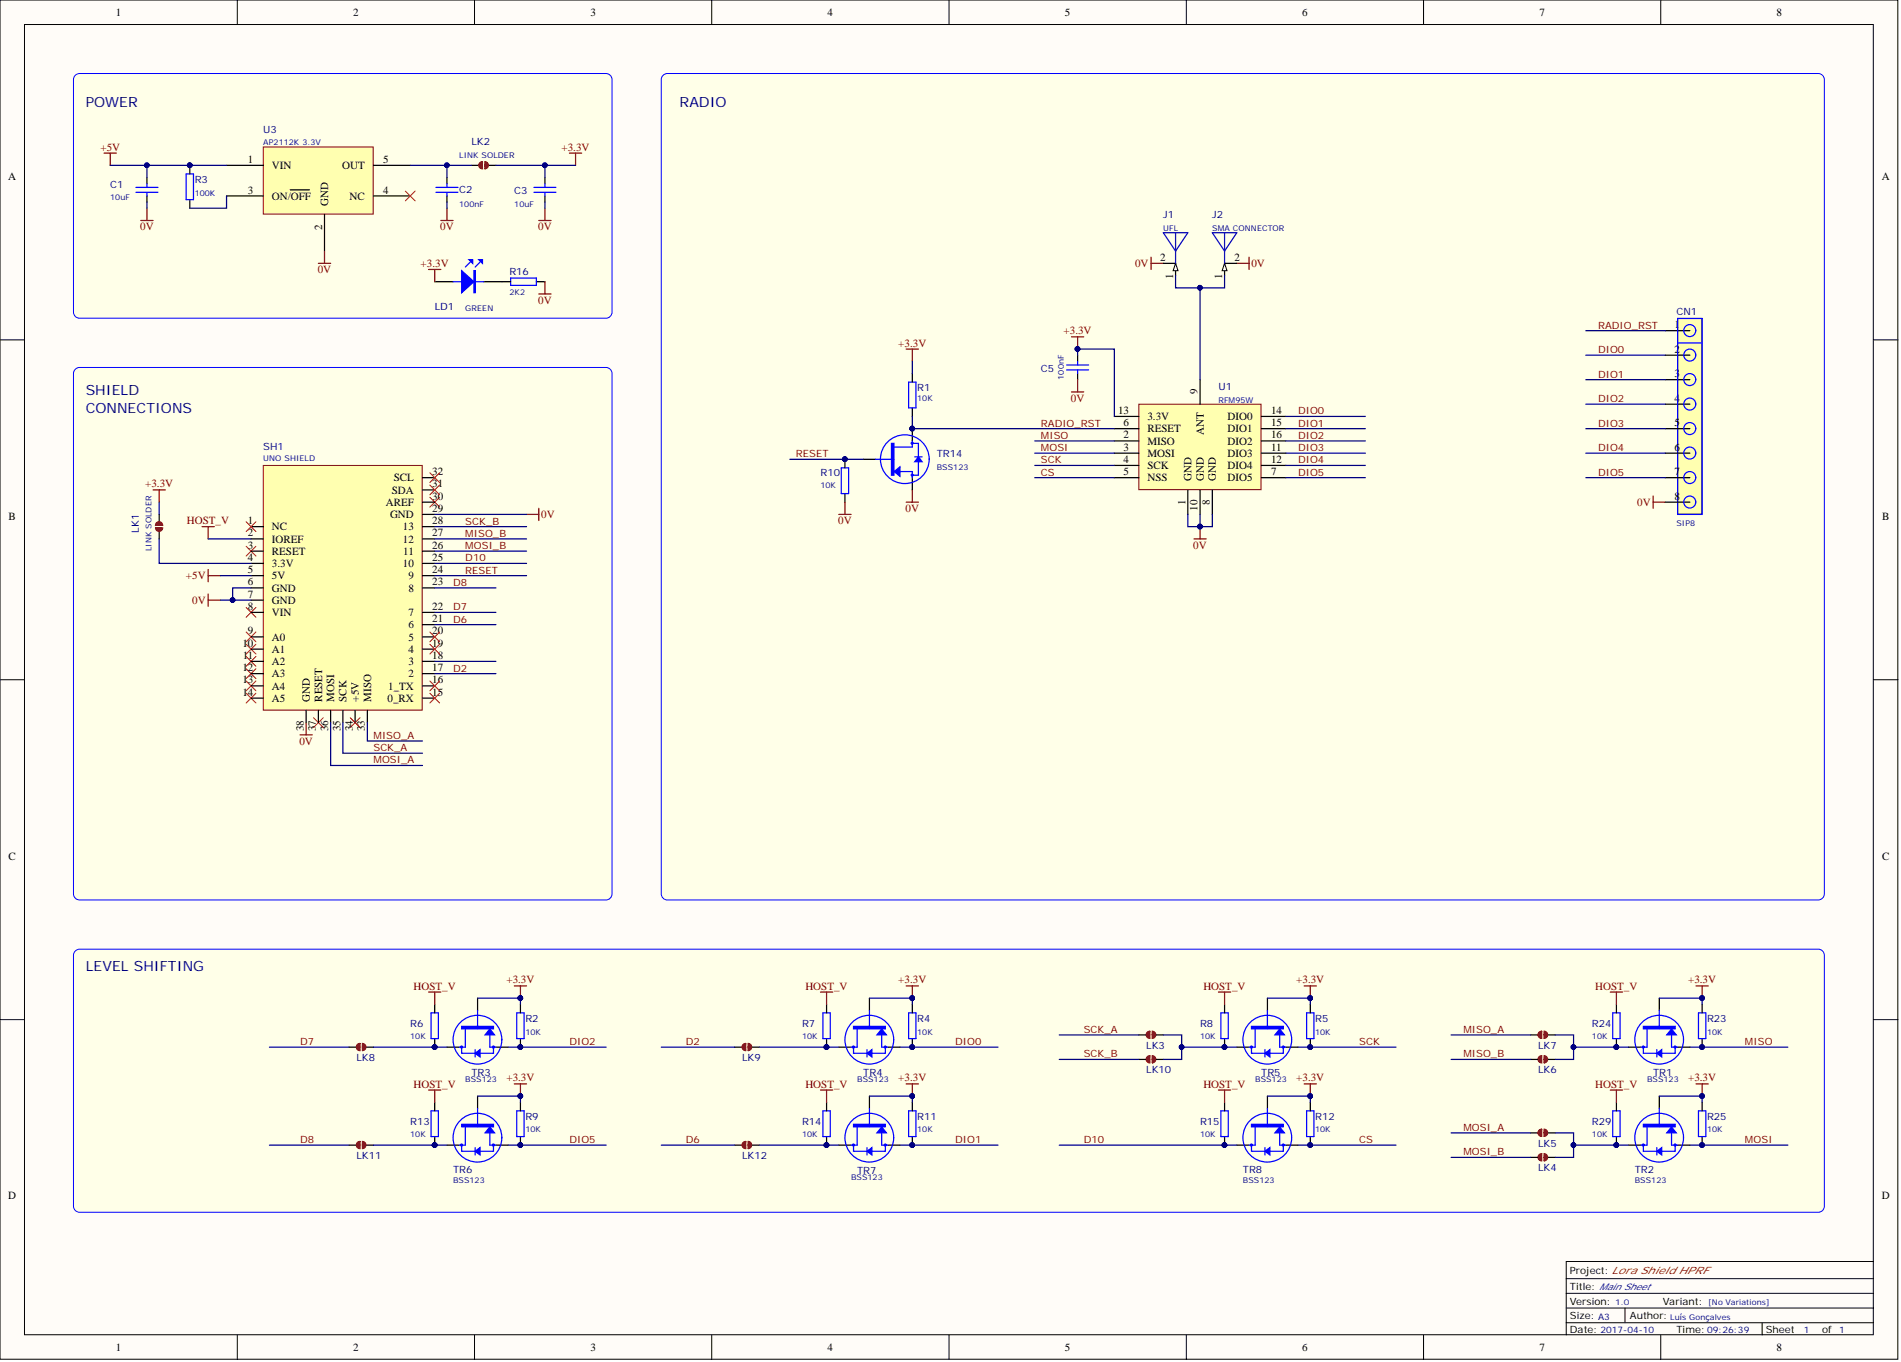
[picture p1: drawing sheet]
<svg xmlns="http://www.w3.org/2000/svg" width="393mm" height="282mm" viewBox="0 0 393 282" stroke-linecap="round" stroke-linejoin="round" font-family="sans-serif">
<g fill="#fffcf8" stroke="#000" stroke-width=".21">
<path d="M0 0h392.7v281.3h-392.7z"/>
<path d="M5.1 5.1h382.5v271.1h-382.5z"/>
</g>
<g fill="none" stroke="#000" stroke-width=".21">
<path d="M49.1 0v5.1M98.2 0v5.1M147.3 0v5.1M196.4 0v5.1M245.5 0v5.1M294.6 0v5.1M343.6 0v5.1M0 70.3h5.1M387.7 70.3h5M0 140.7h5.1M387.7 140.7h5M0 211h5.1"/>
<path d="M387.7 211h5M49.1 276.3v5M98.2 276.3v5M147.3 276.3v5M196.4 276.3v5M245.5 276.3v5M294.6 276.3v5M324.1 264.6h63.6M324.1 273.7h63.6M324.1 270.7h63.6M324.1 267.7h63.6M336.2 270.7v3"/>
<path d="M343.6 276.3v5M364.6 273.7v2.6M387.7 261.1h-63.6v15.2"/>
</g>
<g fill="#ffffe8" stroke="#00f" stroke-width=".21">
<path d="M137.3 15.5l.8-.3h238.1a1.27 1.27 0 0 1 1.3 1.3v168.5a1.27 1.27 0 0 1-1.3 1.2h-238.1a1.27 1.27 0 0 1-1.3-1.2v-168.5l.1-.4z"/>
<path d="M15.7 76.3l.8-.3h108.9a1.27 1.27 0 0 1 1.2 1.3v107.7a1.27 1.27 0 0 1-1.2 1.2h-108.9a1.27 1.27 0 0 1-1.3-1.2v-107.7l.1-.4z"/>
<path d="M15.7 196.7l.8-.3h359.7a1.27 1.27 0 0 1 1.3 1.3v51.9a1.27 1.27 0 0 1-1.3 1.3h-359.7a1.27 1.27 0 0 1-1.3-1.3v-51.9l.1-.4z"/>
<path d="M15.7 15.5l.8-.3h108.9a1.27 1.27 0 0 1 1.2 1.3v48.1a1.27 1.27 0 0 1-1.2 1.3h-108.9a1.27 1.27 0 0 1-1.3-1.3v-48.1l.1-.4z"/>
</g>
<path d="M54.5 30.4h22.7v13.9h-22.7z" fill="#ffffb0" stroke="#800000" stroke-width=".21"/>
<g fill="none" stroke="#000" stroke-width=".25">
<path d="M30.4 36.8v1.2M39.3 34.2v1.8M46.9 34.2h7.6M60.1 39.3h1.5M61.7 39.3h1.1M62.9 39.3h1.1M77.3 34.2h7.6M92.5 36.8v1.2M97.6 34.2h1.5M101.1 34.2h1.5M112.8 36.8v1.2M30.4 40.6v1.2"/>
<path d="M39.3 41.3v1.8M46.9 40.6h7.6M67.1 44.4v7.6M77.3 40.6h7.6M92.5 40.6v1.2M112.8 40.6v1.2M223 73.5v1.3M223 77.3v1.3M174.8 95.1v1.7M32.9 106.5v1.5M32.9 110v1.5M174.8 102.2v1.7"/>
<path d="M316.7 219.3h1.5M316.7 214.2h1.5M320.3 219.3h1.5M320.3 214.2h1.5M337 216.7h2.5M343.3 206.6v2.5M347.1 216.7h2.6M316.7 239.5h1.5M316.7 234.5h1.5M320.3 239.5h1.5M320.3 234.5h1.5"/>
</g>
<g fill="none" stroke="#800000" stroke-width=".25">
<path d="M21.5 31.7h2.6M22.8 31.7v2.5M117.8 31.7h2.6M119.1 31.7v2.5M29.1 45.6h2.6M30.4 43.1v2.5M65.9 54.5h2.5M67.1 52v2.5M91.2 45.6h2.6M92.5 43.1v2.5M111.5 45.6h2.5M112.8 43.1v2.5"/>
<path d="M238.2 54.5h2.5M238.2 53.2v2.6M255.9 54.5h2.5M258.4 53.2v2.6M221.7 69.7h2.5M223 69.7v2.5M223 78.6v2.5M221.7 81.1h2.5M31.7 101.4h2.5M32.9 101.4v2.5M43.1 117.9v2.5M43.1 119.1h2.5"/>
<path d="M109 106.5h2.5M111.5 105.2v2.5M187.5 103.9h2.5M188.8 101.4v2.5M247 111.5h2.6M248.3 109v2.5M342.1 102.7v2.5M342.1 103.9h2.5M43.1 122.9v2.6M43.1 124.2h2.5M62.1 152.1h2.5M63.3 149.5v2.6"/>
</g>
<g fill="#800000" stroke="#800000" stroke-width=".25">
<path d="M32.2 109.2a.73 .73 0 0 0 .7 .8 .73 .73 0 0 0 .7-.8zM32.2 109.2h.7z" fill-rule="evenodd"/>
<path d="M32.4 108.2l-.2 .5h1.4a.73 .73 0 0 0-.4-.7 .73 .73 0 0 0-.8 .2zM32.9 108.7h.7z" fill-rule="evenodd"/>
<path d="M100.3 33.5v1.4a.74 .74 0 0 0 .7-.7 .74 .74 0 0 0-.7-.7zM100.3 34.2v.7z" fill-rule="evenodd"/>
<path d="M99.3 33.7a.74 .74 0 0 0-.2 .8 .74 .74 0 0 0 .7 .4v-1.4zM99.8 33.5v.7z" fill-rule="evenodd"/>
<path d="M318.5 239a.74 .74 0 0 0-.2 .8 .74 .74 0 0 0 .7 .4v-1.4zM319 238.8v.7z" fill-rule="evenodd"/>
<path d="M319.5 238.8v1.4a.74 .74 0 0 0 .7-.7 .74 .74 0 0 0-.7-.7zM319.5 239.5v.7z" fill-rule="evenodd"/>
<path d="M318.5 233.9a.74 .74 0 0 0-.2 .8 .74 .74 0 0 0 .7 .5v-1.5zM319 233.7v.7z" fill-rule="evenodd"/>
<path d="M319.5 233.7v1.5a.74 .74 0 0 0 .7-.8 .74 .74 0 0 0-.7-.7zM319.5 234.4v.8z" fill-rule="evenodd"/>
<path d="M318.5 218.7a.74 .74 0 0 0-.2 .8 .74 .74 0 0 0 .7 .5v-1.5zM319 218.5v.7z" fill-rule="evenodd"/>
<path d="M319.5 218.5v1.5a.74 .74 0 0 0 .7-.8 .74 .74 0 0 0-.7-.7zM319.5 219.2v.8z" fill-rule="evenodd"/>
<path d="M318.5 213.6a.74 .74 0 0 0-.2 .8 .74 .74 0 0 0 .7 .5v-1.5zM319 213.4v.8z" fill-rule="evenodd"/>
<path d="M319.5 213.4v1.5a.74 .74 0 0 0 .7-.7 .74 .74 0 0 0-.7-.8zM319.5 214.2v.7z" fill-rule="evenodd"/>
</g>
<g fill="none" stroke="#00f" stroke-width=".25">
<path d="M28.1 39.8h4.6M28.1 38.8h4.6M30.4 38v.8M30.4 39.8v.8M38.5 36h1.5v5.3h-1.5zM90.2 39.8h4.6M90.2 38.8h4.6M92.5 38v.8M92.5 39.8v.8M110.5 39.8h4.5M110.5 38.8h4.5M112.8 38v.8"/>
<path d="M112.8 39.8v.8M220.7 75.5h4.6M220.7 76.6h4.6M223 74.8v.7M223 76.6v.7M174.1 96.8h1.5v5.4h-1.5zM343.3 209.1v3.8"/>
</g>
<g fill="#000080" stroke="#000080" stroke-width=".21">
<circle cx="39.2" cy="34.2" r=".48"/>
<circle cx="248.3" cy="109" r=".48"/>
<circle cx="222.9" cy="72.2" r=".48"/>
<circle cx="174.8" cy="95" r=".48"/>
</g>
<path d="M83.9 39.5l2 2.1M85.9 39.5l-2 2.1M50.9 113l2.1 2.1M53 113l-2.1 2.1M50.9 125.7l2.1 2.1M53 125.7l-2.1 2.1M64.9 148.5l2 2.1M66.9 148.5l-2 2.1M72.5 148.5l2 2.1M74.5 148.5l-2 2.1" fill="none" stroke="#f00" stroke-width=".21"/>
<path d="M340 212.4h6.6v.5h-6.6z" fill-rule="evenodd" fill="#00f"/>
<g fill="none" stroke="#00f" stroke-width=".25">
<path d="M340 212.4h6.6v.5h-6.6zM340.8 212.9v3.8M345.9 212.9v3.8"/>
<circle cx="343.3" cy="215.2" r="5"/>
</g>
<path d="M345.9 212.9l1 1.3h-2z" fill="#00f"/>
<path d="M345.9 212.9l1 1.3h-2z" fill="none" stroke="#00f" stroke-width=".21"/>
<path d="M339.5 216.7h1.3M340 216.7v1.3h6.6v-1.3M345.9 216.7h1.2" fill="none" stroke="#00f" stroke-width=".25"/>
<path d="M342.8 218l1-.8v1.5z" fill="#00f"/>
<path d="M181.2 95.1h3.8M333.7 209.6h1.5v5.3h-1.5zM342.8 218l1-.8v1.5zM342.8 217.2v1.5M351.4 209.6h1.6v5.3h-1.6z" fill="none" stroke="#00f" stroke-width=".25"/>
<g fill="#00f" stroke="#00f" stroke-width=".21">
<circle cx="340" cy="216.7" r=".23"/>
<circle cx="346.6" cy="216.7" r=".23"/>
</g>
<path d="M178.6 95.1h2.6M188.8 88.7v2.6M188.8 98.9v2.5M334.5 207.8v1.8M334.5 214.9v1.8M352.2 207.8v1.8M352.2 214.9v1.8" fill="none" stroke="#000" stroke-width=".25"/>
<g fill="#000080" stroke="#000080" stroke-width=".21">
<circle cx="352.2" cy="216.7" r=".48"/>
<circle cx="334.4" cy="216.7" r=".48"/>
<circle cx="352.2" cy="206.6" r=".48"/>
<circle cx="188.7" cy="88.7" r=".48"/>
</g>
<path d="M350.9 204h2.6M352.2 204v2.6" fill="none" stroke="#800000" stroke-width=".25"/>
<path d="M184.5 91.8h.5v6.5h-.5z" fill-rule="evenodd" fill="#00f"/>
<g fill="none" stroke="#00f" stroke-width=".25">
<path d="M184.5 91.8h.5v6.5h-.5zM185 92.5h3.8M185 97.6h3.8"/>
<circle cx="187.2" cy="95" r="5"/>
</g>
<path d="M185 97.6l1.2-1v2z" fill="#00f"/>
<path d="M185 97.6l1.2-1v2z" fill="none" stroke="#00f" stroke-width=".21"/>
<path d="M188.8 91.8h1.2v6.5h-1.2M188.8 91.3v1.2M188.8 97.6v1.3" fill="none" stroke="#00f" stroke-width=".25"/>
<path d="M190 94.5l.8 1.1h-1.5z" fill="#00f"/>
<path d="M189.3 94.5h1.5M190 94.5l.8 1.1h-1.5zM343.3 229.4v3.8" fill="none" stroke="#00f" stroke-width=".25"/>
<g fill="#00f" stroke="#00f" stroke-width=".21">
<circle cx="188.7" cy="91.7" r=".23"/>
<circle cx="188.7" cy="98.3" r=".23"/>
</g>
<circle cx="188.7" cy="88.7" r=".48" fill="#000080" stroke="#000080" stroke-width=".21"/>
<path d="M337 237h2.5M343.3 226.9v2.5M347.1 237h2.6" fill="none" stroke="#000" stroke-width=".25"/>
<path d="M340 232.7h6.6v.5h-6.6z" fill-rule="evenodd" fill="#00f"/>
<g fill="none" stroke="#00f" stroke-width=".25">
<path d="M340 232.7h6.6v.5h-6.6zM340.8 233.2v3.8M345.9 233.2v3.8"/>
<circle cx="343.3" cy="235.4" r="5"/>
</g>
<path d="M345.9 233.2l1 1.3h-2z" fill="#00f"/>
<path d="M345.9 233.2l1 1.3h-2z" fill="none" stroke="#00f" stroke-width=".21"/>
<path d="M339.5 237h1.3M340 237v1.3h6.6v-1.3M345.9 237h1.2" fill="none" stroke="#00f" stroke-width=".25"/>
<path d="M342.8 238.3l1-.8v1.5z" fill="#00f"/>
<path d="M333.7 229.9h1.5v5.3h-1.5zM342.8 238.3l1-.8v1.5zM342.8 237.5v1.5M351.4 229.9h1.6v5.3h-1.6z" fill="none" stroke="#00f" stroke-width=".25"/>
<g fill="#00f" stroke="#00f" stroke-width=".21">
<circle cx="340" cy="237" r=".23"/>
<circle cx="346.6" cy="237" r=".23"/>
</g>
<path d="M255.9 54.5h-2.5v2.5M334.5 228.1v1.8M334.5 235.2v1.8M352.2 228.1v1.8M352.2 235.2v1.8" fill="none" stroke="#000" stroke-width=".25"/>
<g fill="#000080" stroke="#000080" stroke-width=".21">
<circle cx="352.2" cy="237" r=".48"/>
<circle cx="334.4" cy="237" r=".48"/>
<circle cx="352.2" cy="226.8" r=".48"/>
</g>
<path d="M41.8 109h2.5M43.1 109v2.5M173.6 106.5h2.5M174.8 103.9v2.6M333.2 205.3h2.5M334.5 205.3v2.5M333.2 225.6h2.5M334.5 225.6v2.5M350.9 224.3h2.6M352.2 224.3v2.6" fill="none" stroke="#800000" stroke-width=".25"/>
<g fill="none" stroke="#f00" stroke-width=".21">
<path d="M88.9 102.9l2.1 2M91 102.9l-2.1 2M50.9 130.8l2.1 2M50.9 133.3l2.1 2.1M50.9 135.9l2.1 2M50.9 138.4l2.1 2M53 130.8l-2.1 2M53 133.3l-2.1 2.1M53 135.9l-2.1 2M53 138.4l-2.1 2M50.9 140.9l2.1 2.1M50.9 143.5l2.1 2"/>
<path d="M53 140.9l-2.1 2.1M53 143.5l-2.1 2"/>
</g>
<path d="M253.4 54.5l.5 1.5h-1z" fill="#fffcf8"/>
<path d="M253.4 54.5l.5 1.5h-1z" fill="none" stroke="#000" stroke-width=".21"/>
<path d="M253.4 48.2v3.8l2.5-3.8h-5.1l2.6 3.8v2.5" fill="none" stroke="#0000bf" stroke-width=".25"/>
<path d="M240.7 54.5h2.5v2.5" fill="none" stroke="#000" stroke-width=".25"/>
<path d="M243.2 54.5l.6 1.5h-1.1z" fill="#fffcf8"/>
<path d="M243.2 54.5l.6 1.5h-1.1z" fill="none" stroke="#000" stroke-width=".21"/>
<path d="M243.2 48.2v3.8l-2.5-3.8h5.1l-2.6 3.8v2.5" fill="none" stroke="#0000bf" stroke-width=".25"/>
<path d="M188.8 77.3v1.8M188.8 84.4v1.8" fill="none" stroke="#000" stroke-width=".25"/>
<path d="M188 79.1h1.5v5.3h-1.5z" fill="none" stroke="#00f" stroke-width=".25"/>
<path d="M187.5 72.2h2.5M188.8 72.2v2.6" fill="none" stroke="#800000" stroke-width=".25"/>
<path d="M54.5 96.3h32.9v50.7h-32.9z" fill="#ffffb0" stroke="#800000" stroke-width=".21"/>
<g fill="none" stroke="#000" stroke-width=".25">
<path d="M87.4 98.9h2.6M51.9 114.1h2.6M51.9 116.6h2.6M51.9 119.1h2.6M51.9 111.5h2.6M51.9 109h2.6M87.4 114.1h2.6M87.4 116.6h2.6M87.4 119.1h2.6M87.4 111.5h2.6M87.4 109h2.6M87.4 106.5h2.6"/>
<path d="M87.4 103.9h2.6M87.4 101.4h2.6M51.9 121.7h2.6M51.9 124.2h2.6M51.9 126.7h2.6M51.9 131.8h2.6M51.9 134.3h2.6M51.9 136.9h2.6M51.9 139.4h2.6M87.4 121.7h2.6M87.4 126.7h2.6M87.4 131.8h2.6"/>
<path d="M87.4 134.3h2.6M87.4 136.9h2.6M87.4 139.4h2.6M87.4 129.3h2.6M51.9 141.9h2.6M51.9 144.5h2.6M63.3 147v2.5M65.9 147v2.5M68.4 147v2.5M70.9 147v2.5M73.5 147v2.5M76 147v2.5"/>
<path d="M87.4 141.9h2.6M87.4 144.5h2.6"/>
</g>
<path d="M88.9 97.8l2.1 2.1M91 97.8l-2.1 2.1M50.9 108l2.1 2M53 108l-2.1 2M88.9 100.4l2.1 2M91 100.4l-2.1 2" fill="none" stroke="#f00" stroke-width=".21"/>
<path d="M235.6 83.6h25.3v17.7h-25.3z" fill="#ffffb0" stroke="#800000" stroke-width=".21"/>
<g fill="none" stroke="#000" stroke-width=".25">
<path d="M248.3 78.6v5M230.6 91.3h5M230.6 93.8h5M230.6 96.3h5M230.6 98.9h5M230.6 88.7h5M230.6 86.2h5M261 91.3h5M261 93.8h5M261 96.3h5M261 98.9h5M261 88.7h5"/>
<path d="M261 86.2h5M245.8 101.4v5.1M248.3 101.4v5.1M250.8 101.4v5.1"/>
</g>
<path d="M347.1 65.9h5v40.5h-5z" fill="#ffffb0" stroke="#800000" stroke-width=".21"/>
<g fill="none" stroke="#000" stroke-width=".25">
<path d="M344.6 68.4h5.1M344.6 73.5h5.1M344.6 78.6h5.1M344.6 83.6h5.1M344.6 88.7h5.1M344.6 93.8h5.1M344.6 98.9h5.1M344.6 103.9h5.1M235.6 219.3h1.6M235.6 214.2h1.6M239.2 219.3h1.5M239.2 214.2h1.5"/>
<path d="M255.9 216.7h2.5M262.2 206.6v2.5M266 216.7h2.6"/>
</g>
<g fill="none" stroke="#00f" stroke-width=".25">
<path d="M347.1 65.9h5.1v40.6h-5.1zM347.1 71h5.1M262.2 209.1v3.8"/>
<circle cx="349.6" cy="78.6" r="1.24"/>
<circle cx="349.6" cy="68.4" r="1.24"/>
<circle cx="349.6" cy="73.5" r="1.24"/>
<circle cx="349.6" cy="88.7" r="1.24"/>
<circle cx="349.6" cy="93.8" r="1.24"/>
<circle cx="349.6" cy="98.8" r="1.24"/>
<circle cx="349.6" cy="83.6" r="1.24"/>
<circle cx="349.6" cy="103.9" r="1.24"/>
</g>
<g fill="#800000" stroke="#800000" stroke-width=".25">
<path d="M237.4 218.7a.74 .74 0 0 0-.2 .8 .74 .74 0 0 0 .7 .5v-1.5zM237.9 218.5v.7z" fill-rule="evenodd"/>
<path d="M238.4 218.5v1.5a.74 .74 0 0 0 .7-.8 .74 .74 0 0 0-.7-.7zM238.4 219.2v.8z" fill-rule="evenodd"/>
<path d="M237.4 213.6a.74 .74 0 0 0-.2 .8 .74 .74 0 0 0 .7 .5v-1.5zM237.9 213.4v.8z" fill-rule="evenodd"/>
<path d="M238.4 213.4v1.5a.74 .74 0 0 0 .7-.7 .74 .74 0 0 0-.7-.8zM238.4 214.2v.7z" fill-rule="evenodd"/>
</g>
<path d="M259 212.4h6.5v.5h-6.5z" fill-rule="evenodd" fill="#00f"/>
<g fill="none" stroke="#00f" stroke-width=".25">
<path d="M259 212.4h6.5v.5h-6.5zM259.7 212.9v3.8M264.8 212.9v3.8"/>
<circle cx="262.2" cy="215.2" r="5"/>
</g>
<path d="M264.8 212.9l1 1.3h-2z" fill="#00f"/>
<path d="M264.8 212.9l1 1.3h-2z" fill="none" stroke="#00f" stroke-width=".21"/>
<path d="M258.4 216.7h1.3M259 216.7v1.3h6.5v-1.3M264.8 216.7h1.2" fill="none" stroke="#00f" stroke-width=".25"/>
<path d="M261.7 218l1.1-.8v1.5z" fill="#00f"/>
<path d="M252.6 209.6h1.5v5.3h-1.5zM261.7 218l1.1-.8v1.5zM261.7 217.2v1.5M270.4 209.6h1.5v5.3h-1.5zM262.2 229.4v3.8" fill="none" stroke="#00f" stroke-width=".25"/>
<g fill="#00f" stroke="#00f" stroke-width=".21">
<circle cx="258.9" cy="216.7" r=".23"/>
<circle cx="265.5" cy="216.7" r=".23"/>
</g>
<path d="M253.4 207.8v1.8M253.4 214.9v1.8M271.1 207.8v1.8M271.1 214.9v1.8M255.9 237h2.5M262.2 226.9v2.5M266 237h2.6" fill="none" stroke="#000" stroke-width=".25"/>
<g fill="#000080" stroke="#000080" stroke-width=".21">
<circle cx="271.1" cy="216.7" r=".48"/>
<circle cx="253.4" cy="216.7" r=".48"/>
<circle cx="271.1" cy="206.6" r=".48"/>
</g>
<path d="M269.9 204h2.5M271.1 204v2.6" fill="none" stroke="#800000" stroke-width=".25"/>
<path d="M259 232.7h6.5v.5h-6.5z" fill-rule="evenodd" fill="#00f"/>
<g fill="none" stroke="#00f" stroke-width=".25">
<path d="M259 232.7h6.5v.5h-6.5zM259.7 233.2v3.8M264.8 233.2v3.8"/>
<circle cx="262.2" cy="235.4" r="5"/>
</g>
<path d="M264.8 233.2l1 1.3h-2z" fill="#00f"/>
<path d="M264.8 233.2l1 1.3h-2z" fill="none" stroke="#00f" stroke-width=".21"/>
<path d="M258.4 237h1.3M259 237v1.3h6.5v-1.3M264.8 237h1.2" fill="none" stroke="#00f" stroke-width=".25"/>
<path d="M261.7 238.3l1.1-.8v1.5z" fill="#00f"/>
<path d="M179.9 209.1v3.8M252.6 229.9h1.5v5.3h-1.5zM261.7 238.3l1.1-.8v1.5zM261.7 237.5v1.5M270.4 229.9h1.5v5.3h-1.5z" fill="none" stroke="#00f" stroke-width=".25"/>
<g fill="#00f" stroke="#00f" stroke-width=".21">
<circle cx="258.9" cy="237" r=".23"/>
<circle cx="265.5" cy="237" r=".23"/>
</g>
<path d="M173.6 216.7h2.5M179.9 206.6v2.5M183.7 216.7h2.5M253.4 228.1v1.8M253.4 235.2v1.8M271.1 228.1v1.8M271.1 235.2v1.8" fill="none" stroke="#000" stroke-width=".25"/>
<g fill="#000080" stroke="#000080" stroke-width=".21">
<circle cx="271.1" cy="237" r=".48"/>
<circle cx="253.4" cy="237" r=".48"/>
<circle cx="271.1" cy="226.8" r=".48"/>
</g>
<path d="M252.1 205.3h2.5M253.4 205.3v2.5M252.1 225.6h2.5M253.4 225.6v2.5M269.9 224.3h2.5M271.1 224.3v2.6" fill="none" stroke="#800000" stroke-width=".25"/>
<path d="M176.6 212.4h6.6v.5h-6.6z" fill-rule="evenodd" fill="#00f"/>
<g fill="none" stroke="#00f" stroke-width=".25">
<path d="M176.6 212.4h6.6v.5h-6.6zM177.4 212.9v3.8M182.4 212.9v3.8"/>
<circle cx="179.9" cy="215.2" r="5"/>
</g>
<path d="M182.4 212.9l1 1.3h-2z" fill="#00f"/>
<path d="M182.4 212.9l1 1.3h-2z" fill="none" stroke="#00f" stroke-width=".21"/>
<path d="M176.1 216.7h1.3M176.6 216.7v1.3h6.6v-1.3M182.4 216.7h1.3" fill="none" stroke="#00f" stroke-width=".25"/>
<path d="M179.4 218l1-.8v1.5z" fill="#00f"/>
<path d="M170.3 209.6h1.5v5.3h-1.5zM179.4 218l1-.8v1.5zM179.4 217.2v1.5M188 209.6h1.5v5.3h-1.5zM179.9 229.4v3.8" fill="none" stroke="#00f" stroke-width=".25"/>
<g fill="#00f" stroke="#00f" stroke-width=".21">
<circle cx="176.6" cy="216.7" r=".23"/>
<circle cx="183.2" cy="216.7" r=".23"/>
</g>
<path d="M171 207.8v1.8M171 214.9v1.8M188.8 207.8v1.8M188.8 214.9v1.8M173.6 237h2.5M179.9 226.9v2.5M183.7 237h2.5" fill="none" stroke="#000" stroke-width=".25"/>
<g fill="#000080" stroke="#000080" stroke-width=".21">
<circle cx="188.7" cy="216.7" r=".48"/>
<circle cx="171" cy="216.7" r=".48"/>
<circle cx="188.7" cy="206.6" r=".48"/>
</g>
<path d="M187.5 204h2.5M188.8 204v2.6" fill="none" stroke="#800000" stroke-width=".25"/>
<path d="M176.6 232.7h6.6v.5h-6.6z" fill-rule="evenodd" fill="#00f"/>
<g fill="none" stroke="#00f" stroke-width=".25">
<path d="M176.6 232.7h6.6v.5h-6.6zM177.4 233.2v3.8M182.4 233.2v3.8"/>
<circle cx="179.9" cy="235.4" r="5"/>
</g>
<path d="M182.4 233.2l1 1.3h-2z" fill="#00f"/>
<path d="M182.4 233.2l1 1.3h-2z" fill="none" stroke="#00f" stroke-width=".21"/>
<path d="M176.1 237h1.3M176.6 237v1.3h6.6v-1.3M182.4 237h1.3" fill="none" stroke="#00f" stroke-width=".25"/>
<path d="M179.4 238.3l1-.8v1.5z" fill="#00f"/>
<path d="M98.8 209.1v3.8M170.3 229.9h1.5v5.3h-1.5zM179.4 238.3l1-.8v1.5zM179.4 237.5v1.5M188 229.9h1.5v5.3h-1.5z" fill="none" stroke="#00f" stroke-width=".25"/>
<g fill="#00f" stroke="#00f" stroke-width=".21">
<circle cx="176.6" cy="237" r=".23"/>
<circle cx="183.2" cy="237" r=".23"/>
</g>
<path d="M92.5 216.7h2.5M98.8 206.6v2.5M102.6 216.7h2.6M171 228.1v1.8M171 235.2v1.8M188.8 228.1v1.8M188.8 235.2v1.8" fill="none" stroke="#000" stroke-width=".25"/>
<g fill="#000080" stroke="#000080" stroke-width=".21">
<circle cx="188.7" cy="237" r=".48"/>
<circle cx="171" cy="237" r=".48"/>
<circle cx="188.7" cy="226.8" r=".48"/>
</g>
<path d="M169.8 205.3h2.5M171 205.3v2.5M169.8 225.6h2.5M171 225.6v2.5M187.5 224.3h2.5M188.8 224.3v2.6" fill="none" stroke="#800000" stroke-width=".25"/>
<path d="M95.5 212.4h6.6v.5h-6.6z" fill-rule="evenodd" fill="#00f"/>
<g fill="none" stroke="#00f" stroke-width=".25">
<path d="M95.5 212.4h6.6v.5h-6.6zM96.3 212.9v3.8M101.4 212.9v3.8"/>
<circle cx="98.8" cy="215.2" r="5"/>
</g>
<path d="M101.4 212.9l1 1.3h-2.1z" fill="#00f"/>
<path d="M101.4 212.9l1 1.3h-2.1z" fill="none" stroke="#00f" stroke-width=".21"/>
<path d="M95 216.7h1.3M95.5 216.7v1.3h6.6v-1.3M101.4 216.7h1.2" fill="none" stroke="#00f" stroke-width=".25"/>
<path d="M98.3 218l1-.8v1.5z" fill="#00f"/>
<path d="M89.2 209.6h1.5v5.3h-1.5zM98.3 218l1-.8v1.5zM98.3 217.2v1.5M106.9 209.6h1.5v5.3h-1.5zM98.8 229.4v3.8" fill="none" stroke="#00f" stroke-width=".25"/>
<g fill="#00f" stroke="#00f" stroke-width=".21">
<circle cx="95.5" cy="216.7" r=".23"/>
<circle cx="102.1" cy="216.7" r=".23"/>
</g>
<path d="M90 207.8v1.8M90 214.9v1.8M107.7 207.8v1.8M107.7 214.9v1.8M92.5 237h2.5M98.8 226.9v2.5M102.6 237h2.6" fill="none" stroke="#000" stroke-width=".25"/>
<g fill="#000080" stroke="#000080" stroke-width=".21">
<circle cx="107.7" cy="216.7" r=".48"/>
<circle cx="89.9" cy="216.7" r=".48"/>
<circle cx="107.7" cy="206.6" r=".48"/>
</g>
<path d="M106.4 204h2.6M107.7 204v2.6" fill="none" stroke="#800000" stroke-width=".25"/>
<path d="M95.5 232.7h6.6v.5h-6.6z" fill-rule="evenodd" fill="#00f"/>
<g fill="none" stroke="#00f" stroke-width=".25">
<path d="M95.5 232.7h6.6v.5h-6.6zM96.3 233.2v3.8M101.4 233.2v3.8"/>
<circle cx="98.8" cy="235.4" r="5"/>
</g>
<path d="M101.4 233.2l1 1.3h-2.1z" fill="#00f"/>
<path d="M101.4 233.2l1 1.3h-2.1z" fill="none" stroke="#00f" stroke-width=".21"/>
<path d="M95 237h1.3M95.5 237v1.3h6.6v-1.3M101.4 237h1.2" fill="none" stroke="#00f" stroke-width=".25"/>
<path d="M98.3 238.3l1-.8v1.5z" fill="#00f"/>
<path d="M93.8 58.3h6.3M97.3 54.2l-1 1.1M99.3 54.2l-1 1.1M89.2 229.9h1.5v5.3h-1.5zM98.3 238.3l1-.8v1.5zM98.3 237.5v1.5M106.9 229.9h1.5v5.3h-1.5z" fill="none" stroke="#00f" stroke-width=".25"/>
<g fill="#00f" stroke="#00f" stroke-width=".21">
<circle cx="95.5" cy="237" r=".23"/>
<circle cx="102.1" cy="237" r=".23"/>
</g>
<g fill="none" stroke="#000" stroke-width=".25">
<path d="M90 58.3h3.8M100.1 58.3h3.8M72.2 216.7h1.5M75.8 216.7h1.5M152 216.7h1.5M155.6 216.7h1.5M72.2 237h1.5M75.8 237h1.5M90 228.1v1.8M90 235.2v1.8M107.7 228.1v1.8M107.7 235.2v1.8"/>
<path d="M152 237h1.5M155.6 237h1.5"/>
</g>
<g fill="#000080" stroke="#000080" stroke-width=".21">
<circle cx="107.7" cy="237" r=".48"/>
<circle cx="89.9" cy="237" r=".48"/>
<circle cx="107.7" cy="226.8" r=".48"/>
<circle cx="30.4" cy="34.2" r=".48"/>
<circle cx="112.7" cy="34.2" r=".48"/>
<circle cx="92.5" cy="34.2" r=".48"/>
<circle cx="48.1" cy="124.2" r=".48"/>
<circle cx="352.2" cy="206.6" r=".48"/>
<circle cx="334.4" cy="216.7" r=".48"/>
<circle cx="325.6" cy="216.7" r=".48"/>
<circle cx="352.2" cy="226.8" r=".48"/>
<circle cx="334.4" cy="237" r=".48"/>
<circle cx="325.6" cy="237" r=".48"/>
<circle cx="174.8" cy="95" r=".48"/>
<circle cx="188.7" cy="88.7" r=".48"/>
<circle cx="248.3" cy="59.5" r=".48"/>
<circle cx="248.3" cy="109" r=".48"/>
<circle cx="222.9" cy="72.2" r=".48"/>
<circle cx="271.1" cy="206.6" r=".48"/>
<circle cx="253.4" cy="216.7" r=".48"/>
<circle cx="244.5" cy="216.7" r=".48"/>
<circle cx="271.1" cy="226.8" r=".48"/>
<circle cx="352.2" cy="216.7" r=".48"/>
<circle cx="352.2" cy="237" r=".48"/>
<circle cx="271.1" cy="216.7" r=".48"/>
<circle cx="271.1" cy="237" r=".48"/>
<circle cx="253.4" cy="237" r=".48"/>
<circle cx="188.7" cy="206.6" r=".48"/>
<circle cx="188.7" cy="226.8" r=".48"/>
<circle cx="107.7" cy="206.6" r=".48"/>
<circle cx="188.7" cy="216.7" r=".48"/>
<circle cx="188.7" cy="237" r=".48"/>
<circle cx="107.7" cy="216.7" r=".48"/>
<circle cx="171" cy="216.7" r=".48"/>
<circle cx="171" cy="237" r=".48"/>
<circle cx="89.9" cy="216.7" r=".48"/>
<circle cx="39.2" cy="34.2" r=".48"/>
</g>
<path d="M88.7 205.3h2.5M90 205.3v2.5M88.7 225.6h2.5M90 225.6v2.5M106.4 224.3h2.6M107.7 224.3v2.6" fill="none" stroke="#800000" stroke-width=".25"/>
<g fill="#800000" stroke="#800000" stroke-width=".25">
<path d="M153.8 216.2a.74 .74 0 0 0-.2 .8 .74 .74 0 0 0 .7 .4v-1.4zM154.3 216v.7z" fill-rule="evenodd"/>
<path d="M154.8 216v1.4a.74 .74 0 0 0 .7-.7 .74 .74 0 0 0-.7-.7zM154.8 216.7v.7z" fill-rule="evenodd"/>
<path d="M153.8 236.4a.74 .74 0 0 0-.2 .8 .74 .74 0 0 0 .7 .5v-1.5zM154.3 236.2v.8z" fill-rule="evenodd"/>
<path d="M154.8 236.2v1.5a.74 .74 0 0 0 .7-.7 .74 .74 0 0 0-.7-.8zM154.8 237v.7z" fill-rule="evenodd"/>
<path d="M74 216.2a.74 .74 0 0 0-.2 .8 .74 .74 0 0 0 .7 .4v-1.4zM74.5 216v.7z" fill-rule="evenodd"/>
<path d="M75 216v1.4a.74 .74 0 0 0 .7-.7 .74 .74 0 0 0-.7-.7zM75 216.7v.7z" fill-rule="evenodd"/>
<path d="M74 236.4a.74 .74 0 0 0-.2 .8 .74 .74 0 0 0 .7 .5v-1.5zM74.5 236.2v.8z" fill-rule="evenodd"/>
<path d="M75 236.2v1.5a.74 .74 0 0 0 .7-.7 .74 .74 0 0 0-.7-.8zM75 237v.7z" fill-rule="evenodd"/>
</g>
<g fill="none" stroke="#000080" stroke-width=".25">
<path d="M22.8 34.2h24.1M30.4 34.2v2.6M84.9 34.2h12.7M92.5 34.2v2.6M102.6 34.2h16.5M112.8 34.2v2.6M30.4 41.8v1.3M46.9 40.6v2.5h-7.6M92.5 41.8v1.3M112.8 41.8v1.3M243.2 57v2.6h10.2v-2.6M248.3 59.6v19"/>
<path d="M188.8 74.8v2.5M223 73.5v-1.3h7.6v14M328.1 68.4h16.5M328.1 78.6h16.5M328.1 73.5h16.5M163.4 95.1h15.2M188.8 86.2v2.5h41.8M214.1 91.3h16.5M214.1 93.8h16.5M214.1 96.3h16.5M214.1 98.9h16.5M266 86.2h16.5"/>
<path d="M266 88.7h16.5M266 91.3h16.5M266 93.8h16.5M266 96.3h16.5M266 98.9h16.5M328.1 88.7h16.5M328.1 93.8h16.5M328.1 98.9h16.5M328.1 83.6h16.5M32.9 111.5v5.1h19M32.9 103.9v2.6M43.1 111.5h8.8"/>
<path d="M45.6 119.1h6.3M90 119.1h19M90 106.5h19M90 111.5h19M90 109h19M90 114.1h19M90 116.6h19M245.8 106.5v2.5h5v-2.5M248.3 106.5v2.5M45.6 124.2h6.3M51.9 121.7h-3.8v2.5M90 136.9h12.6"/>
<path d="M90 139.4h12.6M90 129.3h12.6M90 126.7h12.6M90 121.7h12.6M68.4 149.5v8.9h19M70.9 149.5v6.4h16.5M76 149.5v3.9h11.4M55.7 216.7h16.5M77.3 216.7h15.2M98.8 206.6h8.9v1.2M105.2 216.7h20.2M136.8 216.7h15.2"/>
<path d="M157.1 216.7h16.5M179.9 206.6h8.9v1.2M186.2 216.7h20.3M219.2 214.2h16.4M219.2 219.3h16.4M240.7 214.2h3.8v5.1h-3.8M244.5 216.7h11.4M262.2 206.6h8.9v1.2M268.6 216.7h20.3M300.3 214.2h16.4M300.3 219.3h16.4M321.8 214.2h3.8v5.1h-3.8"/>
<path d="M325.6 216.7h11.4M343.3 206.6h8.9v1.2M349.7 216.7h20.2M55.7 237h16.5M77.3 237h15.2M98.8 226.9h8.9v1.2M105.2 237h20.2M136.8 237h15.2M157.1 237h16.5M179.9 226.9h8.9v1.2M186.2 237h20.3M219.2 237h36.7"/>
<path d="M262.2 226.9h8.9v1.2M268.6 237h20.3M300.3 234.5h16.4M300.3 239.5h16.4M321.8 234.5h3.8v5h-3.8M325.6 237h11.4M343.3 226.9h8.9v1.2M349.7 237h20.2"/>
</g>
<path d="M88.9 133.3l2.1 2.1M88.9 130.8l2.1 2M91 133.3l-2.1 2.1M91 130.8l-2.1 2M88.9 143.5l2.1 2M88.9 140.9l2.1 2.1M91 143.5l-2.1 2M91 140.9l-2.1 2.1" fill="none" stroke="#f00" stroke-width=".21"/>
<path d="M95.5 56l2.6 2.3-2.6 2.3z" fill="#00f"/>
<path d="M95.5 56l2.6 2.3-2.6 2.3zM98.1 56h.2v4.6h-.2zM98.2 56v4.6" fill="none" stroke="#00f" stroke-width=".25"/>
<path d="M99.1 53.7h.7v.8z" fill="#00f"/>
<path d="M99.1 53.7h.7v.8z" fill="none" stroke="#00f" stroke-width=".25"/>
<path d="M97 53.7h.8v.8z" fill="#00f"/>
<path d="M97 53.7h.8v.8zM105.7 57.5h5.3v1.6h-5.3z" fill="none" stroke="#00f" stroke-width=".25"/>
<path d="M88.7 55.8h2.5M90 55.8v2.5M112.8 58.3v2.5M111.5 60.8h2.5" fill="none" stroke="#800000" stroke-width=".25"/>
<path d="M103.9 58.3h1.8M111 58.3h1.8" fill="none" stroke="#000" stroke-width=".25"/>
<g font-size="2.9" fill="#000080">
<text x="17.7" y="22.2">POWER</text>
<text x="140.6" y="22.2">RADIO</text>
<text x="17.7" y="81.7">SHIELD</text>
<text x="17.7" y="85.5">CONNECTIONS</text>
<text x="17.7" y="200.9">LEVEL SHIFTING</text>
</g>
<g font-size="2.3">
<text x="24" y="3.3">1</text>
<text x="73.1" y="3.3">2</text>
<text x="122.2" y="3.3">3</text>
<text x="171.2" y="3.3">4</text>
<text x="220.4" y="3.3">5</text>
<text x="269.4" y="3.3">6</text>
<text x="318.5" y="3.3">7</text>
<text x="367.6" y="3.3">8</text>
<text x="51.3" y="33.7">1</text>
<text x="56.3" y="35">VIN</text>
<text x="70.8" y="35">OUT</text>
<text x="79.3" y="33.7">5</text>
<text x="1.7" y="37.2">A</text>
<text x="51.3" y="40.1">3</text>
<text x="56.3" y="41.3">ON/OFF</text>
<text x="72.3" y="41.3">NC</text>
<text x="79.3" y="40.1">4</text>
<text x="389.4" y="37.2">A</text>
<text x="66.6" y="47.5" transform="rotate(-90 66.6 47.5)">2</text>
<text x="67.9" y="42.6" transform="rotate(-90 67.9 42.6)">GND</text>
<text x="240.1" y="54">2</text>
<text x="255.4" y="54">2</text>
<text x="242.7" y="57.7" transform="rotate(-90 242.7 57.7)">1</text>
<text x="252.9" y="57.7" transform="rotate(-90 252.9 57.7)">1</text>
<text x="346.5" y="67.9">1</text>
<text x="346.5" y="73">2</text>
<text x="247.8" y="81.6" transform="rotate(-90 247.8 81.6)">9</text>
<text x="346.5" y="78.1">3</text>
<text x="346.5" y="83.1">4</text>
<text x="231.3" y="85.7">13</text>
<text x="232.5" y="88.2">6</text>
<text x="237.4" y="89.5">RESET</text>
<text x="237.4" y="86.9">3.3V</text>
<text x="254" y="89.5">DIO1</text>
<text x="254" y="86.9">DIO0</text>
<text x="263" y="88.2">15</text>
<text x="263" y="85.7">14</text>
<text x="346.5" y="88.2">5</text>
<text x="232.5" y="90.7">2</text>
<text x="232.5" y="93.3">3</text>
<text x="232.5" y="95.8">4</text>
<text x="237.4" y="92">MISO</text>
<text x="237.4" y="94.5">MOSI</text>
<text x="249.1" y="90.1" transform="rotate(-90 249.1 90.1)">ANT</text>
<text x="254" y="92">DIO2</text>
<text x="254" y="94.5">DIO3</text>
<text x="263" y="90.7">16</text>
<text x="263" y="93.3">11</text>
<text x="263" y="95.8">12</text>
<text x="346.5" y="93.3">6</text>
<text x="81.5" y="99.6">SCL</text>
<text x="89.4" y="100.9">31</text>
<text x="89.4" y="98.3">32</text>
<text x="232.5" y="98.3">5</text>
<text x="237.4" y="97.1">SCK</text>
<text x="237.4" y="99.6">NSS</text>
<text x="246.5" y="99.6" transform="rotate(-90 246.5 99.6)">GND</text>
<text x="249.1" y="99.6" transform="rotate(-90 249.1 99.6)">GND</text>
<text x="251.6" y="99.6" transform="rotate(-90 251.6 99.6)">GND</text>
<text x="254" y="99.6">DIO5</text>
<text x="254" y="97.1">DIO4</text>
<text x="263" y="98.3">7</text>
<text x="346.5" y="98.3">7</text>
<text x="1.8" y="107.6">B</text>
<text x="79.8" y="104.7">AREF</text>
<text x="80.7" y="107.2">GND</text>
<text x="81.1" y="102.2">SDA</text>
<text x="89.4" y="106">29</text>
<text x="89.4" y="103.4">30</text>
<text x="245.3" y="104.6" transform="rotate(-90 245.3 104.6)">1</text>
<text x="247.8" y="105.7" transform="rotate(-90 247.8 105.7)">10</text>
<text x="250.3" y="104.6" transform="rotate(-90 250.3 104.6)">8</text>
<text x="346.5" y="103.4">8</text>
<text x="389.4" y="107.6">B</text>
<text x="51.3" y="113.6">3</text>
<text x="51.3" y="111">2</text>
<text x="51.3" y="108.5">1</text>
<text x="56.3" y="112.3">IOREF</text>
<text x="56.3" y="109.8">NC</text>
<text x="83.4" y="112.3">12</text>
<text x="83.4" y="109.8">13</text>
<text x="89.4" y="113.6">26</text>
<text x="89.4" y="111">27</text>
<text x="89.4" y="108.5">28</text>
<text x="51.3" y="116.1">4</text>
<text x="51.3" y="118.6">5</text>
<text x="56.3" y="114.8">RESET</text>
<text x="56.3" y="117.4">3.3V</text>
<text x="56.3" y="119.9">5V</text>
<text x="83.4" y="117.4">10</text>
<text x="83.4" y="114.8">11</text>
<text x="84.5" y="119.9">9</text>
<text x="89.4" y="118.6">24</text>
<text x="89.4" y="116.1">25</text>
<text x="51.3" y="121.2">6</text>
<text x="51.3" y="123.7">7</text>
<text x="56.3" y="122.4">GND</text>
<text x="56.3" y="125">GND</text>
<text x="84.5" y="122.4">8</text>
<text x="89.4" y="121.2">23</text>
<text x="51.3" y="126.2">8</text>
<text x="51.3" y="131.3">9</text>
<text x="56.3" y="127.5">VIN</text>
<text x="84.5" y="130">6</text>
<text x="84.5" y="127.5">7</text>
<text x="89.4" y="131.3">20</text>
<text x="89.4" y="128.8">21</text>
<text x="89.4" y="126.2">22</text>
<text x="50.2" y="133.8">10</text>
<text x="50.3" y="136.4">11</text>
<text x="56.3" y="132.6">A0</text>
<text x="56.3" y="135.1">A1</text>
<text x="56.3" y="137.6">A2</text>
<text x="84.5" y="137.6">3</text>
<text x="84.5" y="135.1">4</text>
<text x="84.5" y="132.6">5</text>
<text x="89.4" y="136.4">18</text>
<text x="89.4" y="133.8">19</text>
<text x="50.2" y="138.9">12</text>
<text x="50.2" y="141.4">13</text>
<text x="50.2" y="144">14</text>
<text x="56.3" y="140.2">A3</text>
<text x="56.3" y="142.7">A4</text>
<text x="80.3" y="142.7">1_TX</text>
<text x="84.5" y="140.2">2</text>
<text x="89.4" y="144">15</text>
<text x="89.4" y="141.4">16</text>
<text x="89.4" y="138.9">17</text>
<text x="56.3" y="145.2">A5</text>
<text x="64.1" y="145.2" transform="rotate(-90 64.1 145.2)">GND</text>
<text x="66.6" y="145.2" transform="rotate(-90 66.6 145.2)">RESET</text>
<text x="69.2" y="145.2" transform="rotate(-90 69.2 145.2)">MOSI</text>
<text x="71.7" y="145.2" transform="rotate(-90 71.7 145.2)">SCK</text>
<text x="74.2" y="145.2" transform="rotate(-90 74.2 145.2)">+5V</text>
<text x="76.8" y="145.2" transform="rotate(-90 76.8 145.2)">MISO</text>
<text x="80.2" y="145.2">0_RX</text>
<text x="62.8" y="151.3" transform="rotate(-90 62.8 151.3)">38</text>
<text x="65.4" y="151.3" transform="rotate(-90 65.4 151.3)">37</text>
<text x="67.9" y="151.3" transform="rotate(-90 67.9 151.3)">36</text>
<text x="70.4" y="151.3" transform="rotate(-90 70.4 151.3)">35</text>
<text x="73" y="151.3" transform="rotate(-90 73 151.3)">34</text>
<text x="75.5" y="151.3" transform="rotate(-90 75.5 151.3)">33</text>
<text x="1.8" y="177.9">C</text>
<text x="389.4" y="177.9">C</text>
<text x="1.7" y="248.2">D</text>
<text x="389.4" y="248.2">D</text>
<text x="24" y="279.6">1</text>
<text x="73.1" y="279.6">2</text>
<text x="122.2" y="279.6">3</text>
<text x="171.2" y="279.6">4</text>
<text x="220.4" y="279.6">5</text>
<text x="269.4" y="279.6">6</text>
<text x="318.5" y="279.6">7</text>
<text x="367.6" y="279.6">8</text>
</g>
<g font-size="2.3" fill="#800000">
<text x="20.8" y="31.2">+5V</text>
<text x="116.2" y="31.2">+3.3V</text>
<text x="29" y="47.7">0V</text>
<text x="91.1" y="47.7">0V</text>
<text x="111.4" y="47.7">0V</text>
<text x="65.8" y="56.5">0V</text>
<text x="87" y="55.3">+3.3V</text>
<text x="234.9" y="55.3">0V</text>
<text x="259" y="55.3">0V</text>
<text x="111.4" y="62.9">0V</text>
<text x="185.9" y="71.7">+3.3V</text>
<text x="220.1" y="69.2">+3.3V</text>
<text x="221.6" y="83.1">0V</text>
<text x="30" y="100.9">+3.3V</text>
<text x="112" y="107.2">0V</text>
<text x="187.4" y="106">0V</text>
<text x="338.8" y="104.7">0V</text>
<text x="38.7" y="108.5">HOST_V</text>
<text x="173.4" y="108.5">0V</text>
<text x="246.9" y="113.6">0V</text>
<text x="38.5" y="119.9">+5V</text>
<text x="39.8" y="125">0V</text>
<text x="62" y="154.1">0V</text>
<text x="104.8" y="203.5">+3.3V</text>
<text x="185.9" y="203.5">+3.3V</text>
<text x="268.2" y="203.5">+3.3V</text>
<text x="349.3" y="203.5">+3.3V</text>
<text x="85.6" y="204.8">HOST_V</text>
<text x="166.6" y="204.8">HOST_V</text>
<text x="249" y="204.8">HOST_V</text>
<text x="330.1" y="204.8">HOST_V</text>
<text x="85.6" y="225.1">HOST_V</text>
<text x="104.8" y="223.8">+3.3V</text>
<text x="166.6" y="225.1">HOST_V</text>
<text x="185.9" y="223.8">+3.3V</text>
<text x="249" y="225.1">HOST_V</text>
<text x="268.2" y="223.8">+3.3V</text>
<text x="330.1" y="225.1">HOST_V</text>
<text x="349.3" y="223.8">+3.3V</text>
</g>
<g font-size="2.1" fill="#000080">
<text x="54.5" y="27.5">U3</text>
<text x="97.6" y="30">LK2</text>
<text x="22.8" y="38.9">C1</text>
<text x="40.3" y="37.9">R3</text>
<text x="95" y="39.9">C2</text>
<text x="106.4" y="40.1">C3</text>
<text x="240.7" y="45.2">J1</text>
<text x="250.8" y="45.2">J2</text>
<text x="105.4" y="56.9">R16</text>
<text x="90" y="64.2">LD1</text>
<text x="346.9" y="65.2">CN1</text>
<text x="215.4" y="76.9">C5</text>
<text x="189.8" y="80.9">R1</text>
<text x="252.1" y="80.7">U1</text>
<text x="54.5" y="93.1">SH1</text>
<text x="193.8" y="94.6">TR14</text>
<text x="169.8" y="98.4">R10</text>
<text x="28.7" y="110.3" transform="rotate(-90 28.7 110.3)">LK1</text>
<text x="84.9" y="212.5">R6</text>
<text x="108.7" y="211.5">R2</text>
<text x="166" y="212.5">R7</text>
<text x="189.8" y="211.5">R4</text>
<text x="248.3" y="212.5">R8</text>
<text x="272.1" y="211.5">R5</text>
<text x="329.4" y="212.5">R24</text>
<text x="353.2" y="211.5">R23</text>
<text x="73.7" y="219.6">LK8</text>
<text x="153.5" y="219.6">LK9</text>
<text x="237.2" y="217.1">LK3</text>
<text x="318.2" y="217.1">LK7</text>
<text x="97.6" y="222.6">TR3</text>
<text x="178.6" y="222.6">TR4</text>
<text x="237.2" y="222.1">LK10</text>
<text x="261" y="222.6">TR5</text>
<text x="318.2" y="222.1">LK6</text>
<text x="342.1" y="222.6">TR1</text>
<text x="84.9" y="232.8">R13</text>
<text x="108.7" y="231.8">R9</text>
<text x="166" y="232.8">R14</text>
<text x="189.8" y="231.8">R11</text>
<text x="248.3" y="232.8">R15</text>
<text x="272.1" y="231.8">R12</text>
<text x="329.4" y="232.8">R29</text>
<text x="353.2" y="231.8">R25</text>
<text x="73.7" y="239.9">LK11</text>
<text x="153.5" y="239.9">LK12</text>
<text x="318.2" y="237.3">LK5</text>
<text x="93.8" y="242.7">TR6</text>
<text x="177.4" y="242.9">TR7</text>
<text x="257.2" y="242.7">TR8</text>
<text x="318.2" y="242.4">LK4</text>
<text x="338.3" y="242.7">TR2</text>
</g>
<g font-size="2.1" fill="#800000">
<text x="330.7" y="68">RADIO_RST</text>
<text x="330.7" y="73.1">DIO0</text>
<text x="330.7" y="78.2">DIO1</text>
<text x="330.7" y="83.2">DIO2</text>
<text x="215.4" y="88.3">RADIO_RST</text>
<text x="268.6" y="85.8">DIO0</text>
<text x="268.6" y="88.3">DIO1</text>
<text x="330.7" y="88.3">DIO3</text>
<text x="164.7" y="94.6">RESET</text>
<text x="215.4" y="90.8">MISO</text>
<text x="215.4" y="93.4">MOSI</text>
<text x="215.4" y="95.9">SCK</text>
<text x="268.6" y="90.8">DIO2</text>
<text x="268.6" y="93.4">DIO3</text>
<text x="268.6" y="95.9">DIO4</text>
<text x="330.7" y="93.4">DIO4</text>
<text x="215.4" y="98.4">CS</text>
<text x="268.6" y="98.4">DIO5</text>
<text x="330.7" y="98.4">DIO5</text>
<text x="96.3" y="111.1">MISO_B</text>
<text x="96.3" y="113.6">MOSI_B</text>
<text x="96.3" y="108.6">SCK_B</text>
<text x="96.3" y="118.7">RESET</text>
<text x="96.3" y="116.2">D10</text>
<text x="93.8" y="121.2">D8</text>
<text x="93.8" y="128.8">D6</text>
<text x="93.8" y="126.3">D7</text>
<text x="93.8" y="139">D2</text>
<text x="77.3" y="155.5">SCK_A</text>
<text x="77.3" y="152.9">MISO_A</text>
<text x="77.3" y="158">MOSI_A</text>
<text x="224.2" y="213.8">SCK_A</text>
<text x="302.8" y="213.8">MISO_A</text>
<text x="62.1" y="216.3">D7</text>
<text x="117.8" y="216.3">DIO2</text>
<text x="141.9" y="216.3">D2</text>
<text x="197.6" y="216.3">DIO0</text>
<text x="224.2" y="218.8">SCK_B</text>
<text x="281.3" y="216.3">SCK</text>
<text x="302.8" y="218.8">MISO_B</text>
<text x="361.1" y="216.3">MISO</text>
<text x="62.1" y="236.6">D8</text>
<text x="117.8" y="236.6">DIO5</text>
<text x="141.9" y="236.6">D6</text>
<text x="197.6" y="236.6">DIO1</text>
<text x="224.2" y="236.6">D10</text>
<text x="281.3" y="236.6">CS</text>
<text x="302.8" y="234">MOSI_A</text>
<text x="302.8" y="239.1">MOSI_B</text>
<text x="361.1" y="236.6">MOSI</text>
</g>
<g font-size="2.1">
<text x="324.8" y="263.7">Project: Lora Shield HPRF</text>
<text x="324.8" y="267">Title: Main Sheet</text>
<text x="324.8" y="273.1">Size: A3</text>
<text x="324.8" y="275.9">Date: 2017-04-10</text>
<text x="324.8" y="270">Version:</text>
<text x="337.2" y="273.1">Author:</text>
<text x="344.1" y="270">Variant:</text>
<text x="346.9" y="275.9">Time:09:26:39</text>
<text x="365.4" y="275.9">Sheet</text>
<text x="377" y="275.9">of</text>
</g>
<g font-size="1.9" fill="#000080">
<text x="373.2" y="275.9">1</text>
<text x="380.6" y="275.9">1</text>
</g>
<g font-size="1.6" fill="#000080">
<text x="54.5" y="30.1">AP2112K 3.3V</text>
<text x="95" y="32.6">LINK SOLDER</text>
<text x="22.8" y="41.5">10uF</text>
<text x="40.3" y="40.5">100K</text>
<text x="95" y="42.8">100nF</text>
<text x="106.4" y="42.8">10uF</text>
<text x="240.7" y="47.8">UFL</text>
<text x="250.8" y="47.8">SMA CONNECTOR</text>
<text x="96.3" y="64.3">GREEN</text>
<text x="105.4" y="61">2K2</text>
<text x="189.8" y="83.1">10K</text>
<text x="220.1" y="78.6" transform="rotate(-90 220.1 78.6)">100nF</text>
<text x="252.1" y="83.3">RFM95W</text>
<text x="54.5" y="95.5">UNO SHIELD</text>
<text x="169.8" y="101.1">10K</text>
<text x="193.8" y="97.3">BSS123</text>
<text x="346.9" y="108.9">SIP8</text>
<text x="31.3" y="114.1" transform="rotate(-90 31.3 114.1)">LINK SOLDER</text>
<text x="84.9" y="215.1">10K</text>
<text x="108.7" y="214.1">10K</text>
<text x="166" y="215.1">10K</text>
<text x="189.8" y="214.1">10K</text>
<text x="248.3" y="215.1">10K</text>
<text x="272.1" y="214.1">10K</text>
<text x="329.4" y="215.1">10K</text>
<text x="353.2" y="214.1">10K</text>
<text x="96.3" y="224">BSS123</text>
<text x="177.4" y="224">BSS123</text>
<text x="259.7" y="224">BSS123</text>
<text x="340.8" y="224">BSS123</text>
<text x="84.9" y="235.4">10K</text>
<text x="108.7" y="234.4">10K</text>
<text x="166" y="235.4">10K</text>
<text x="189.8" y="234.4">10K</text>
<text x="248.3" y="235.4">10K</text>
<text x="272.1" y="234.4">10K</text>
<text x="329.4" y="235.4">10K</text>
<text x="353.2" y="234.4">10K</text>
<text x="93.8" y="244.8">BSS123</text>
<text x="176.1" y="244.3">BSS123</text>
<text x="257.2" y="244.8">BSS123</text>
<text x="338.3" y="244.8">BSS123</text>
<text x="334.2" y="270.1">1.0</text>
<text x="345.6" y="273.2">Luís Gonçalves</text>
<text x="353.5" y="270.1">[No Variations]</text>
</g>
</svg>
